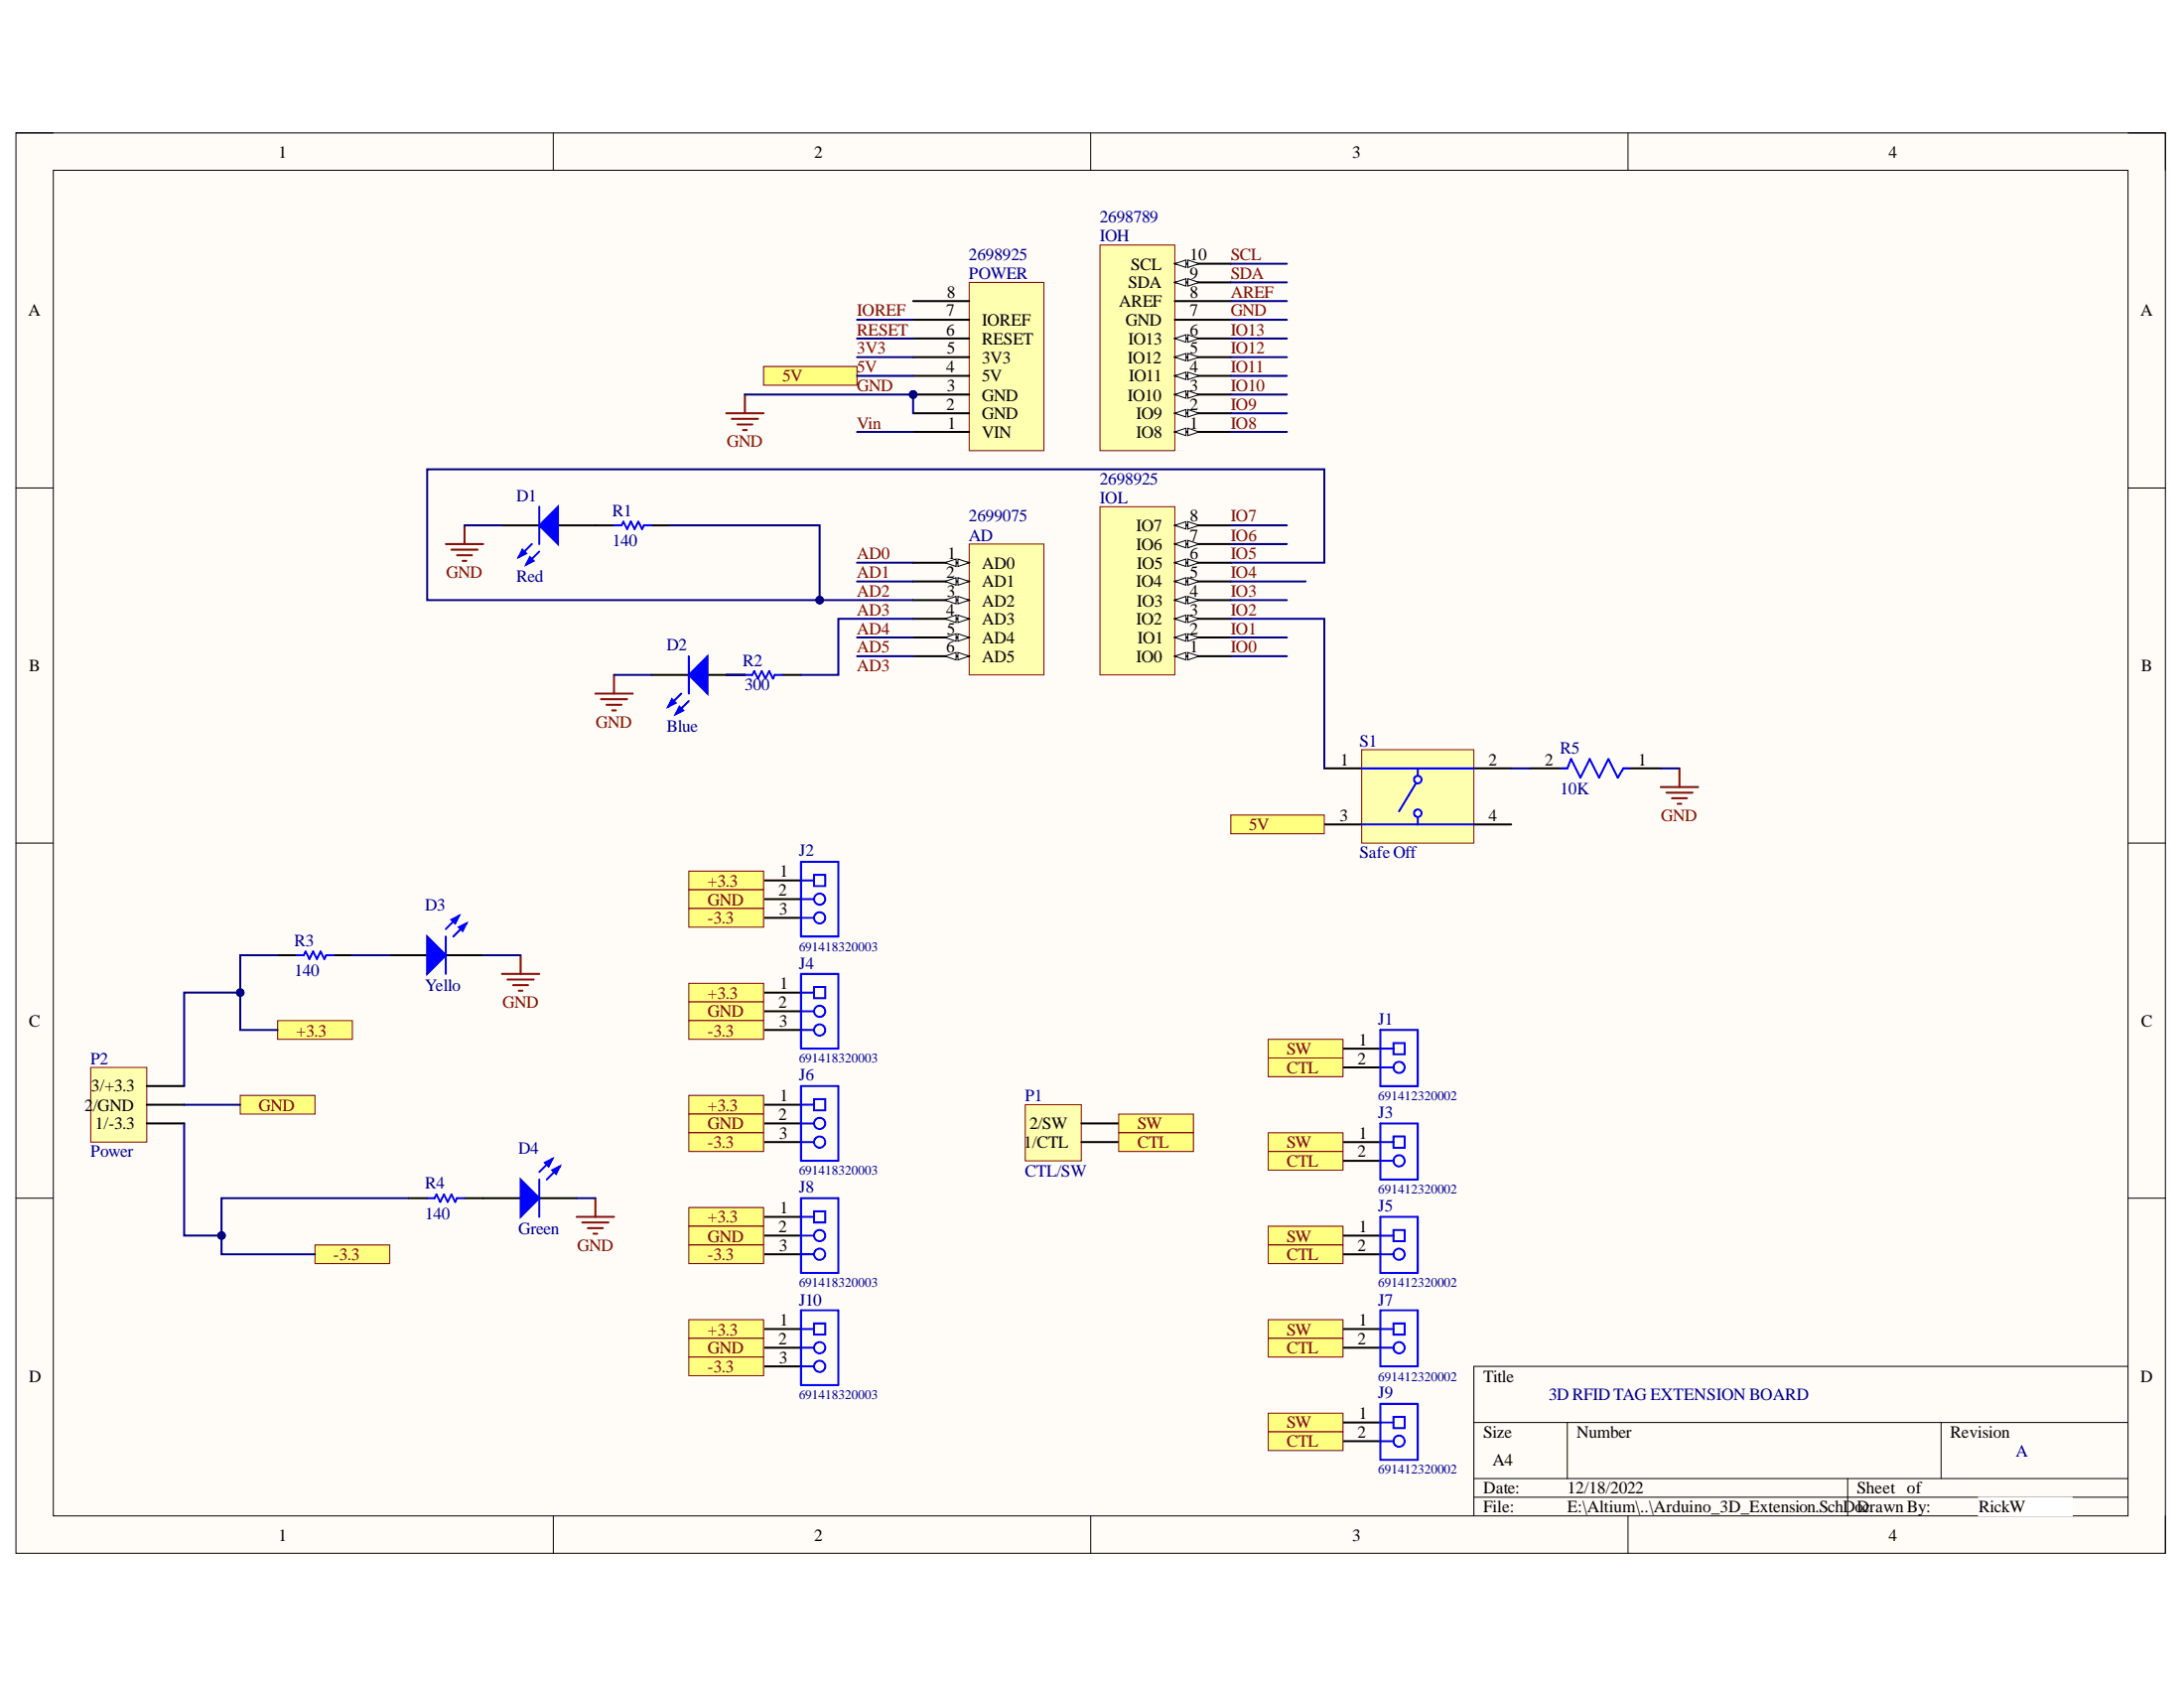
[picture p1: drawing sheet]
<svg xmlns="http://www.w3.org/2000/svg" width="279mm" height="216mm" viewBox="0 0 279 216" stroke-linecap="round" stroke-linejoin="round" font-family="sans-serif">
<path d="M2 17h275v181.7h-275z" fill-rule="evenodd" fill="#fffcf8"/>
<path d="M2 17h275v181.7h-275z" fill="none" stroke="#000" stroke-width=".13"/>
<path d="M6.8 21.8h265.4v172.1h-265.4z" fill-rule="evenodd" fill="#fffcf8"/>
<g fill="none" stroke="#000" stroke-width=".13">
<path d="M2 17h4.8M70.8 17v4.8M139.5 17v4.8M208.3 17v4.8M272.2 17h4.8v4.8M6.8 21.8h265.4v172.1h-265.4zM2 62.4h4.8M272.2 62.4h4.8M2 107.8h4.8M272.2 107.8h4.8M2 153.3h4.8M272.2 153.3h4.8"/>
<path d="M272.2 174.8h-83.7v19.1M70.8 193.9v4.8M139.5 193.9v4.8M188.5 181.9h83.7M188.5 189.1h83.7M188.5 191.5h83.7M200.5 181.9v7.2M208.3 193.9v4.8M236.4 189.1v4.8M248.3 181.9v7.2M277 193.9v4.8"/>
</g>
<path d="M124 69.6h9.6v16.7h-9.6z" fill-rule="evenodd" fill="#ffffb0"/>
<path d="M124 69.6h9.6v16.7h-9.6z" fill="none" stroke="#800000" stroke-width=".13"/>
<path d="M116.8 72h7.2" fill="none" stroke="#000" stroke-width=".25"/>
<path d="M122.6 71.5l1.4 .5-1.4 .5z" fill="#f8fcff"/>
<path d="M122.6 71.5l1.4 .5-1.4 .5z" fill="none" stroke="#000" stroke-width=".13"/>
<path d="M120.9 72l1.4-.5v1z" fill="#f8fcff"/>
<path d="M120.9 72l1.4-.5v1z" fill="none" stroke="#000" stroke-width=".13"/>
<path d="M116.8 74.4h7.2M116.8 76.8h7.2M116.8 79.1h7.2M116.8 81.5h7.2" fill="none" stroke="#000" stroke-width=".25"/>
<path d="M122.6 81.1l1.4 .4-1.4 .5z" fill="#f8fcff"/>
<path d="M122.6 81.1l1.4 .4-1.4 .5z" fill="none" stroke="#000" stroke-width=".13"/>
<path d="M120.9 81.5l1.4-.4v.9z" fill="#f8fcff"/>
<path d="M120.9 81.5l1.4-.4v.9z" fill="none" stroke="#000" stroke-width=".13"/>
<path d="M116.8 83.9h7.2" fill="none" stroke="#000" stroke-width=".25"/>
<path d="M122.6 83.5l1.4 .4-1.4 .5z" fill="#f8fcff"/>
<path d="M122.6 83.5l1.4 .4-1.4 .5z" fill="none" stroke="#000" stroke-width=".13"/>
<path d="M120.9 83.9l1.4-.4v.9z" fill="#f8fcff"/>
<path d="M120.9 83.9l1.4-.4v.9z" fill="none" stroke="#000" stroke-width=".13"/>
<circle cx="116.8" cy="50.5" r=".48" fill="#000080"/>
<circle cx="116.8" cy="50.5" r=".48" fill="none" stroke="#000080" stroke-width=".13"/>
<path d="M124 36.1h9.6v21.5h-9.6z" fill-rule="evenodd" fill="#ffffb0"/>
<path d="M124 36.1h9.6v21.5h-9.6z" fill="none" stroke="#800000" stroke-width=".13"/>
<path d="M116.8 55.2h7.2M116.8 52.9h7.2M116.8 50.5h7.2" fill="none" stroke="#000" stroke-width=".25"/>
<circle cx="116.8" cy="50.5" r=".48" fill="#000080"/>
<circle cx="116.8" cy="50.5" r=".48" fill="none" stroke="#000080" stroke-width=".13"/>
<path d="M116.8 38.5h7.2M116.8 48.1h7.2M116.8 45.7h7.2M116.8 43.3h7.2M116.8 40.9h7.2" fill="none" stroke="#000" stroke-width=".25"/>
<path d="M140.7 31.3h9.6v26.3h-9.6z" fill-rule="evenodd" fill="#ffffb0"/>
<path d="M140.7 31.3h9.6v26.3h-9.6z" fill="none" stroke="#800000" stroke-width=".13"/>
<path d="M150.3 55.2h7.2" fill="none" stroke="#000" stroke-width=".25"/>
<path d="M150.3 55.2l1.4-.4v.9z" fill="#f8fcff"/>
<path d="M150.3 55.2l1.4-.4v.9z" fill="none" stroke="#000" stroke-width=".13"/>
<path d="M152 54.8l1.4 .4-1.4 .5z" fill="#f8fcff"/>
<path d="M152 54.8l1.4 .4-1.4 .5z" fill="none" stroke="#000" stroke-width=".13"/>
<path d="M150.3 52.9h7.2" fill="none" stroke="#000" stroke-width=".25"/>
<path d="M150.3 52.9l1.4-.5v.9z" fill="#f8fcff"/>
<path d="M150.3 52.9l1.4-.5v.9z" fill="none" stroke="#000" stroke-width=".13"/>
<path d="M152 52.4l1.4 .5-1.4 .4z" fill="#f8fcff"/>
<path d="M152 52.4l1.4 .5-1.4 .4z" fill="none" stroke="#000" stroke-width=".13"/>
<path d="M150.3 50.5h7.2" fill="none" stroke="#000" stroke-width=".25"/>
<path d="M150.3 50.5l1.4-.5v.9z" fill="#f8fcff"/>
<path d="M150.3 50.5l1.4-.5v.9z" fill="none" stroke="#000" stroke-width=".13"/>
<path d="M152 50l1.4 .5-1.4 .4z" fill="#f8fcff"/>
<path d="M152 50l1.4 .5-1.4 .4z" fill="none" stroke="#000" stroke-width=".13"/>
<path d="M150.3 48.1h7.2" fill="none" stroke="#000" stroke-width=".25"/>
<path d="M150.3 48.1l1.4-.5v1z" fill="#f8fcff"/>
<path d="M150.3 48.1l1.4-.5v1z" fill="none" stroke="#000" stroke-width=".13"/>
<path d="M152 47.6l1.4 .5-1.4 .5z" fill="#f8fcff"/>
<path d="M152 47.6l1.4 .5-1.4 .5z" fill="none" stroke="#000" stroke-width=".13"/>
<path d="M150.3 45.7h7.2" fill="none" stroke="#000" stroke-width=".25"/>
<path d="M150.3 45.7l1.4-.5v1z" fill="#f8fcff"/>
<path d="M150.3 45.7l1.4-.5v1z" fill="none" stroke="#000" stroke-width=".13"/>
<path d="M152 45.2l1.4 .5-1.4 .5z" fill="#f8fcff"/>
<path d="M152 45.2l1.4 .5-1.4 .5z" fill="none" stroke="#000" stroke-width=".13"/>
<path d="M150.3 43.3h7.2" fill="none" stroke="#000" stroke-width=".25"/>
<path d="M150.3 43.3l1.4-.5v1z" fill="#f8fcff"/>
<path d="M150.3 43.3l1.4-.5v1z" fill="none" stroke="#000" stroke-width=".13"/>
<path d="M152 42.8l1.4 .5-1.4 .5z" fill="#f8fcff"/>
<path d="M152 42.8l1.4 .5-1.4 .5z" fill="none" stroke="#000" stroke-width=".13"/>
<path d="M150.3 38.5h7.2M150.3 36.1h7.2M150.3 40.9h7.2" fill="none" stroke="#000" stroke-width=".25"/>
<path d="M150.3 36.1l1.4-.5v1z" fill="#f8fcff"/>
<path d="M150.3 36.1l1.4-.5v1z" fill="none" stroke="#000" stroke-width=".13"/>
<path d="M152 35.6l1.4 .5-1.4 .5z" fill="#f8fcff"/>
<path d="M152 35.6l1.4 .5-1.4 .5z" fill="none" stroke="#000" stroke-width=".13"/>
<path d="M150.3 33.7h7.2" fill="none" stroke="#000" stroke-width=".25"/>
<path d="M150.3 33.7l1.4-.4v.9z" fill="#f8fcff"/>
<path d="M150.3 33.7l1.4-.4v.9z" fill="none" stroke="#000" stroke-width=".13"/>
<path d="M152 33.3l1.4 .4-1.4 .5z" fill="#f8fcff"/>
<path d="M152 33.3l1.4 .4-1.4 .5z" fill="none" stroke="#000" stroke-width=".13"/>
<path d="M140.7 64.8h9.6v21.5h-9.6z" fill-rule="evenodd" fill="#ffffb0"/>
<path d="M140.7 64.8h9.6v21.5h-9.6z" fill="none" stroke="#800000" stroke-width=".13"/>
<path d="M150.3 83.9h7.2" fill="none" stroke="#000" stroke-width=".25"/>
<path d="M150.3 83.9l1.4-.4v.9z" fill="#f8fcff"/>
<path d="M150.3 83.9l1.4-.4v.9z" fill="none" stroke="#000" stroke-width=".13"/>
<path d="M152 83.5l1.4 .4-1.4 .5z" fill="#f8fcff"/>
<path d="M152 83.5l1.4 .4-1.4 .5z" fill="none" stroke="#000" stroke-width=".13"/>
<path d="M150.3 79.1h7.2" fill="none" stroke="#000" stroke-width=".25"/>
<path d="M150.3 79.1l1.4-.4v.9z" fill="#f8fcff"/>
<path d="M150.3 79.1l1.4-.4v.9z" fill="none" stroke="#000" stroke-width=".13"/>
<path d="M152 78.7l1.4 .4-1.4 .5z" fill="#f8fcff"/>
<path d="M152 78.7l1.4 .4-1.4 .5z" fill="none" stroke="#000" stroke-width=".13"/>
<path d="M150.3 76.8h7.2" fill="none" stroke="#000" stroke-width=".25"/>
<path d="M150.3 76.8l1.4-.5v.9z" fill="#f8fcff"/>
<path d="M150.3 76.8l1.4-.5v.9z" fill="none" stroke="#000" stroke-width=".13"/>
<path d="M152 76.3l1.4 .5-1.4 .4z" fill="#f8fcff"/>
<path d="M152 76.3l1.4 .5-1.4 .4z" fill="none" stroke="#000" stroke-width=".13"/>
<path d="M150.3 74.4h7.2" fill="none" stroke="#000" stroke-width=".25"/>
<path d="M150.3 74.4l1.4-.5v.9z" fill="#f8fcff"/>
<path d="M150.3 74.4l1.4-.5v.9z" fill="none" stroke="#000" stroke-width=".13"/>
<path d="M152 73.9l1.4 .5-1.4 .4z" fill="#f8fcff"/>
<path d="M152 73.9l1.4 .5-1.4 .4z" fill="none" stroke="#000" stroke-width=".13"/>
<path d="M150.3 72h7.2" fill="none" stroke="#000" stroke-width=".25"/>
<path d="M150.3 72l1.4-.5v1z" fill="#f8fcff"/>
<path d="M150.3 72l1.4-.5v1z" fill="none" stroke="#000" stroke-width=".13"/>
<path d="M152 71.5l1.4 .5-1.4 .5z" fill="#f8fcff"/>
<path d="M152 71.5l1.4 .5-1.4 .5z" fill="none" stroke="#000" stroke-width=".13"/>
<path d="M150.3 69.6h7.2" fill="none" stroke="#000" stroke-width=".25"/>
<path d="M150.3 69.6l1.4-.5v1z" fill="#f8fcff"/>
<path d="M150.3 69.6l1.4-.5v1z" fill="none" stroke="#000" stroke-width=".13"/>
<path d="M152 69.1l1.4 .5-1.4 .5z" fill="#f8fcff"/>
<path d="M152 69.1l1.4 .5-1.4 .5z" fill="none" stroke="#000" stroke-width=".13"/>
<path d="M150.3 67.2h7.2" fill="none" stroke="#000" stroke-width=".25"/>
<path d="M150.3 67.2l1.4-.5v1z" fill="#f8fcff"/>
<path d="M150.3 67.2l1.4-.5v1z" fill="none" stroke="#000" stroke-width=".13"/>
<path d="M152 66.7l1.4 .5-1.4 .5z" fill="#f8fcff"/>
<path d="M152 66.7l1.4 .5-1.4 .5z" fill="none" stroke="#000" stroke-width=".13"/>
<path d="M150.3 81.5h7.2" fill="none" stroke="#000" stroke-width=".25"/>
<path d="M150.3 81.5l1.4-.4v.9z" fill="#f8fcff"/>
<path d="M150.3 81.5l1.4-.4v.9z" fill="none" stroke="#000" stroke-width=".13"/>
<path d="M152 81.1l1.4 .4-1.4 .5z" fill="#f8fcff"/>
<path d="M152 81.1l1.4 .4-1.4 .5z" fill="none" stroke="#000" stroke-width=".13"/>
<path d="M92.9 52.9h4.8M93.6 53.6h3.4M94.3 54.3h1.9M95.1 55h.4M95.3 50.5v2.4M76.2 88.7h4.7M76.9 89.4h3.3M77.6 90.1h1.9M78.3 90.9h.5M78.6 86.3v2.4" fill="none" stroke="#800000" stroke-width=".25"/>
<path d="M83.3 86.3h4.8M90.5 86.3h4.8" fill="none" stroke="#000" stroke-width=".25"/>
<path d="M88.1 86.3l2.4-2.4v4.8z" fill="#00f"/>
<path d="M87.2 88.7l-1.7 1.7M88.1 86.3l2.4-2.4v4.8z" fill="none" stroke="#00f" stroke-width=".25"/>
<path d="M86 89.4l.4 .5-.9 .5z" fill="#00f"/>
<path d="M86 89.4l.4 .5-.9 .5zM88.1 83.9v4.8M88.1 89.7l-1.7 1.6" fill="none" stroke="#00f" stroke-width=".25"/>
<path d="M86.9 90.4l.5 .5-1 .4z" fill="#00f"/>
<g fill="none" stroke="#00f" stroke-width=".25">
<path d="M86.9 90.4l.5 .5-1 .4zM95.3 86.3h.9l.3-.5 .5 1 .4-1 .5 1 .5-1 .5 1 .2-.5h1M102.5 115h1.6M102.5 117.4h1.6M102.5 110.2h4.8v9.6h-4.8zM102.5 112.6h1.6M104.1 111.9h1.5v1.4h-1.5zM176.6 136.5h1.7M176.6 131.7h4.8v7.2h-4.8zM176.6 134.1h1.7M178.3 133.4h1.4v1.4h-1.4z"/>
<circle cx="104.9" cy="115" r=".72"/>
<circle cx="104.9" cy="117.4" r=".72"/>
<circle cx="179" cy="136.5" r=".71"/>
</g>
<path d="M92.9 86.3h2.4M100.1 86.3h2.4M169.4 98.3h4.8M188.5 98.3h4.8M97.7 112.6h4.8M97.7 115h4.8M97.7 117.4h4.8M169.4 105.4h4.8M188.5 105.4h4.8M171.8 136.5h4.8M171.8 134.1h4.8" fill="none" stroke="#000" stroke-width=".25"/>
<path d="M174.2 95.9h14.3v11.9h-14.3z" fill-rule="evenodd" fill="#ffffb0"/>
<path d="M174.2 95.9h14.3v11.9h-14.3z" fill="none" stroke="#800000" stroke-width=".13"/>
<path d="M174.2 98.3h14.3M174.2 105.4h14.3M181.4 104.5v.9" fill="none" stroke="#00f" stroke-width=".25"/>
<circle cx="181.4" cy="104" r=".48" fill="#fff"/>
<circle cx="181.4" cy="104" r=".48" fill="none" stroke="#00f" stroke-width=".25"/>
<circle cx="181.4" cy="99.7" r=".48" fill="#fff"/>
<g fill="none" stroke="#00f" stroke-width=".25">
<path d="M181.4 98.3v.9M199.8 98.3h.7l.5-1.2 1.2 2.4 1.2-2.4 1.2 2.4 1.2-2.4 1.2 2.4 .7-1.2h.7M181.1 100.2l-2.1 3.6"/>
<circle cx="181.4" cy="99.7" r=".48"/>
</g>
<path d="M195.7 98.3h4.8M207.7 98.3h4.8" fill="none" stroke="#000" stroke-width=".25"/>
<path d="M131.2 141.3h7.1v7.2h-7.1z" fill-rule="evenodd" fill="#ffffb0"/>
<path d="M131.2 141.3h7.1v7.2h-7.1z" fill="none" stroke="#800000" stroke-width=".13"/>
<path d="M138.3 146.1h4.8M138.3 143.7h4.8" fill="none" stroke="#000" stroke-width=".25"/>
<path d="M11.6 136.5h7.2v9.6h-7.2z" fill-rule="evenodd" fill="#ffffb0"/>
<path d="M11.6 136.5h7.2v9.6h-7.2z" fill="none" stroke="#800000" stroke-width=".13"/>
<path d="M18.8 138.9h4.8M49.9 122.2h4.7M57 122.2h4.8M18.8 143.7h4.8M18.8 141.3h4.8" fill="none" stroke="#000" stroke-width=".25"/>
<path d="M54.6 119.8l2.4 2.4-2.4 2.4z" fill="#00f"/>
<path d="M54.6 119.8l2.4 2.4-2.4 2.4zM59.7 118.1l-1.7 1.7" fill="none" stroke="#00f" stroke-width=".25"/>
<path d="M58.7 118.6l1-.5-.5 1z" fill="#00f"/>
<path d="M57 119.8v4.8M58.7 118.6l1-.5-.5 1zM58.7 117.2l-1.7 1.6" fill="none" stroke="#00f" stroke-width=".25"/>
<path d="M57.8 117.6l.9-.4-.5 .9z" fill="#00f"/>
<path d="M57.8 117.6l.9-.4-.5 .9z" fill="none" stroke="#00f" stroke-width=".25"/>
<path d="M61.8 153.3h4.8M69 153.3h4.8" fill="none" stroke="#000" stroke-width=".25"/>
<path d="M66.6 150.9l2.4 2.4-2.4 2.3z" fill="#00f"/>
<path d="M66.6 150.9l2.4 2.4-2.4 2.3zM71.6 149.2l-1.7 1.7" fill="none" stroke="#00f" stroke-width=".25"/>
<path d="M70.7 149.7l.9-.5-.5 .9z" fill="#00f"/>
<path d="M69 150.9v4.7M70.7 149.7l.9-.5-.5 .9zM70.7 148.2l-1.7 1.7" fill="none" stroke="#00f" stroke-width=".25"/>
<path d="M69.7 148.7l1-.5-.5 1z" fill="#00f"/>
<path d="M69.7 148.7l1-.5-.5 1z" fill="none" stroke="#00f" stroke-width=".25"/>
<path d="M214.8 98.3v2.4M212.5 100.7h4.7M213.2 101.4h3.3M213.9 102.1h1.9M214.6 102.8h.5" fill="none" stroke="#800000" stroke-width=".25"/>
<path d="M157.5 104.2h11.9v2.4h-11.9z" fill-rule="evenodd" fill="#ffff80"/>
<path d="M157.5 104.2h11.9v2.4h-11.9z" fill="none" stroke="#800000" stroke-width=".13"/>
<path d="M97.7 46.9h11.9v2.4h-11.9z" fill-rule="evenodd" fill="#ffff80"/>
<path d="M97.7 46.9h11.9v2.4h-11.9z" fill="none" stroke="#800000" stroke-width=".13"/>
<g fill="none" stroke="#000" stroke-width=".25">
<path d="M35.5 122.2h2.4M42.7 122.2h2.4M97.7 127h4.8M97.7 129.3h4.8M97.7 131.7h4.8M52.3 153.3h2.3M59.4 153.3h2.4M97.7 141.3h4.8M97.7 143.7h4.8M97.7 146.1h4.8M97.7 155.6h4.8M97.7 158h4.8"/>
<path d="M97.7 160.4h4.8M97.7 170h4.8M97.7 172.4h4.8M97.7 174.8h4.8"/>
</g>
<g fill="none" stroke="#00f" stroke-width=".25">
<path d="M37.9 122.2h1l.2-.5 .5 1 .5-1 .4 1 .5-1 .5 1 .2-.5h1M102.5 129.3h1.6M102.5 131.7h1.6M102.5 124.6h4.8v9.5h-4.8zM102.5 138.9h4.8v9.6h-4.8zM102.5 127h1.6M104.1 126.2h1.5v1.5h-1.5zM54.6 153.3h1l.2-.5 .5 .9 .5-.9 .5 .9 .5-.9 .4 .9 .3-.4h.9M102.5 153.3h4.8v9.5h-4.8zM102.5 143.7h1.6M102.5 146.1h1.6M102.5 141.3h1.6"/>
<path d="M102.5 158h1.6M102.5 155.6h1.6M104.1 140.6h1.5v1.4h-1.5zM104.1 154.9h1.5v1.5h-1.5zM102.5 160.4h1.6M102.5 172.4h1.6M102.5 170h1.6M102.5 167.6h4.8v9.6h-4.8zM102.5 174.8h1.6M104.1 169.3h1.5v1.4h-1.5z"/>
<circle cx="104.9" cy="129.3" r=".72"/>
<circle cx="104.9" cy="131.7" r=".72"/>
<circle cx="104.9" cy="146.1" r=".72"/>
<circle cx="104.9" cy="143.7" r=".72"/>
<circle cx="104.9" cy="158" r=".72"/>
<circle cx="104.9" cy="160.4" r=".72"/>
<circle cx="104.9" cy="174.8" r=".72"/>
<circle cx="104.9" cy="172.4" r=".72"/>
</g>
<path d="M64.2 124.6h4.8M64.9 125.3h3.4M65.6 126h2M66.4 126.7h.4M66.6 122.2v2.4M73.8 155.6h4.8M74.5 156.4h3.3M75.2 157.1h1.9M75.9 157.8h.5M76.2 153.3v2.3" fill="none" stroke="#800000" stroke-width=".25"/>
<path d="M35.5 130.5h9.6v2.4h-9.6z" fill-rule="evenodd" fill="#ffff80"/>
<path d="M35.5 130.5h9.6v2.4h-9.6z" fill="none" stroke="#800000" stroke-width=".13"/>
<path d="M30.7 140.1h9.6v2.4h-9.6z" fill-rule="evenodd" fill="#ffff80"/>
<path d="M30.7 140.1h9.6v2.4h-9.6z" fill="none" stroke="#800000" stroke-width=".13"/>
<path d="M40.3 159.2h9.6v2.4h-9.6z" fill-rule="evenodd" fill="#ffff80"/>
<path d="M40.3 159.2h9.6v2.4h-9.6z" fill="none" stroke="#800000" stroke-width=".13"/>
<path d="M88.1 111.4h9.6v2.4h-9.6z" fill-rule="evenodd" fill="#ffff80"/>
<path d="M88.1 111.4h9.6v2.4h-9.6z" fill="none" stroke="#800000" stroke-width=".13"/>
<path d="M88.1 125.8h9.6v2.4h-9.6z" fill-rule="evenodd" fill="#ffff80"/>
<path d="M88.1 125.8h9.6v2.4h-9.6z" fill="none" stroke="#800000" stroke-width=".13"/>
<path d="M88.1 140.1h9.6v2.4h-9.6z" fill-rule="evenodd" fill="#ffff80"/>
<path d="M88.1 140.1h9.6v2.4h-9.6z" fill="none" stroke="#800000" stroke-width=".13"/>
<path d="M88.1 154.4h9.6v2.4h-9.6z" fill-rule="evenodd" fill="#ffff80"/>
<path d="M88.1 154.4h9.6v2.4h-9.6z" fill="none" stroke="#800000" stroke-width=".13"/>
<path d="M88.1 168.8h9.6v2.4h-9.6z" fill-rule="evenodd" fill="#ffff80"/>
<path d="M88.1 168.8h9.6v2.4h-9.6z" fill="none" stroke="#800000" stroke-width=".13"/>
<path d="M88.1 113.8h9.6v2.4h-9.6z" fill-rule="evenodd" fill="#ffff80"/>
<path d="M88.1 113.8h9.6v2.4h-9.6z" fill="none" stroke="#800000" stroke-width=".13"/>
<path d="M88.1 128.2h9.6v2.3h-9.6z" fill-rule="evenodd" fill="#ffff80"/>
<path d="M88.1 128.2h9.6v2.3h-9.6z" fill="none" stroke="#800000" stroke-width=".13"/>
<path d="M88.1 142.5h9.6v2.4h-9.6z" fill-rule="evenodd" fill="#ffff80"/>
<path d="M88.1 142.5h9.6v2.4h-9.6z" fill="none" stroke="#800000" stroke-width=".13"/>
<path d="M88.1 156.8h9.6v2.4h-9.6z" fill-rule="evenodd" fill="#ffff80"/>
<path d="M88.1 156.8h9.6v2.4h-9.6z" fill="none" stroke="#800000" stroke-width=".13"/>
<path d="M88.1 171.2h9.6v2.4h-9.6z" fill-rule="evenodd" fill="#ffff80"/>
<path d="M88.1 171.2h9.6v2.4h-9.6z" fill="none" stroke="#800000" stroke-width=".13"/>
<path d="M88.1 116.2h9.6v2.4h-9.6z" fill-rule="evenodd" fill="#ffff80"/>
<path d="M88.1 116.2h9.6v2.4h-9.6z" fill="none" stroke="#800000" stroke-width=".13"/>
<path d="M88.1 130.5h9.6v2.4h-9.6z" fill-rule="evenodd" fill="#ffff80"/>
<path d="M88.1 130.5h9.6v2.4h-9.6z" fill="none" stroke="#800000" stroke-width=".13"/>
<path d="M88.1 144.9h9.6v2.4h-9.6z" fill-rule="evenodd" fill="#ffff80"/>
<path d="M88.1 144.9h9.6v2.4h-9.6z" fill="none" stroke="#800000" stroke-width=".13"/>
<path d="M88.1 159.2h9.6v2.4h-9.6z" fill-rule="evenodd" fill="#ffff80"/>
<path d="M88.1 159.2h9.6v2.4h-9.6z" fill="none" stroke="#800000" stroke-width=".13"/>
<path d="M88.1 173.6h9.6v2.4h-9.6z" fill-rule="evenodd" fill="#ffff80"/>
<path d="M88.1 173.6h9.6v2.4h-9.6z" fill="none" stroke="#800000" stroke-width=".13"/>
<path d="M143.1 142.5h9.6v2.4h-9.6z" fill-rule="evenodd" fill="#ffff80"/>
<path d="M143.1 142.5h9.6v2.4h-9.6z" fill="none" stroke="#800000" stroke-width=".13"/>
<path d="M143.1 144.9h9.6v2.4h-9.6z" fill-rule="evenodd" fill="#ffff80"/>
<path d="M143.1 144.9h9.6v2.4h-9.6z" fill="none" stroke="#800000" stroke-width=".13"/>
<g fill="none" stroke="#00f" stroke-width=".25">
<path d="M176.6 148.5h1.7M176.6 143.7h4.8v7.2h-4.8zM176.6 155.6h4.8v7.2h-4.8zM176.6 146.1h1.7M176.6 158h1.7M178.3 145.4h1.4v1.4h-1.4zM178.3 157.3h1.4v1.4h-1.4zM176.6 167.6h4.8v7.2h-4.8zM176.6 179.6h4.8v7.1h-4.8zM176.6 160.4h1.7M176.6 172.4h1.7M176.6 170h1.7"/>
<path d="M178.3 169.3h1.4v1.4h-1.4zM176.6 184.3h1.7M176.6 181.9h1.7M178.3 181.2h1.4v1.5h-1.4z"/>
<circle cx="179" cy="148.5" r=".72"/>
<circle cx="179" cy="160.4" r=".71"/>
<circle cx="179" cy="172.4" r=".72"/>
<circle cx="179" cy="184.3" r=".72"/>
</g>
<path d="M171.8 148.5h4.8M171.8 146.1h4.8M171.8 158h4.8M171.8 160.4h4.8M171.8 172.4h4.8M171.8 170h4.8M171.8 184.3h4.8M171.8 181.9h4.8" fill="none" stroke="#000" stroke-width=".25"/>
<path d="M162.2 132.9h9.6v2.4h-9.6z" fill-rule="evenodd" fill="#ffff80"/>
<path d="M162.2 132.9h9.6v2.4h-9.6z" fill="none" stroke="#800000" stroke-width=".13"/>
<path d="M162.2 144.9h9.6v2.4h-9.6z" fill-rule="evenodd" fill="#ffff80"/>
<path d="M162.2 144.9h9.6v2.4h-9.6z" fill="none" stroke="#800000" stroke-width=".13"/>
<path d="M162.2 156.8h9.6v2.4h-9.6z" fill-rule="evenodd" fill="#ffff80"/>
<path d="M162.2 156.8h9.6v2.4h-9.6z" fill="none" stroke="#800000" stroke-width=".13"/>
<path d="M162.2 168.8h9.6v2.4h-9.6z" fill-rule="evenodd" fill="#ffff80"/>
<path d="M162.2 168.8h9.6v2.4h-9.6z" fill="none" stroke="#800000" stroke-width=".13"/>
<path d="M162.3 180.7h9.5v2.4h-9.5z" fill-rule="evenodd" fill="#ffff80"/>
<path d="M162.3 180.7h9.5v2.4h-9.5z" fill="none" stroke="#800000" stroke-width=".13"/>
<path d="M162.2 135.3h9.6v2.4h-9.6z" fill-rule="evenodd" fill="#ffff80"/>
<path d="M162.2 135.3h9.6v2.4h-9.6z" fill="none" stroke="#800000" stroke-width=".13"/>
<path d="M162.2 147.3h9.6v2.4h-9.6z" fill-rule="evenodd" fill="#ffff80"/>
<path d="M162.2 147.3h9.6v2.4h-9.6z" fill="none" stroke="#800000" stroke-width=".13"/>
<path d="M162.2 159.2h9.6v2.4h-9.6z" fill-rule="evenodd" fill="#ffff80"/>
<path d="M162.2 159.2h9.6v2.4h-9.6z" fill="none" stroke="#800000" stroke-width=".13"/>
<path d="M162.3 171.2h9.5v2.4h-9.5z" fill-rule="evenodd" fill="#ffff80"/>
<path d="M162.3 171.2h9.5v2.4h-9.5z" fill="none" stroke="#800000" stroke-width=".13"/>
<path d="M162.3 183.1h9.5v2.4h-9.5z" fill-rule="evenodd" fill="#ffff80"/>
<path d="M162.3 183.1h9.5v2.4h-9.5z" fill="none" stroke="#800000" stroke-width=".13"/>
<path d="M64.2 67.2h4.8M71.4 67.2h4.8" fill="none" stroke="#000" stroke-width=".25"/>
<path d="M69 67.2l2.4-2.4v4.8z" fill="#00f"/>
<path d="M68 69.6l-1.6 1.7M69 67.2l2.4-2.4v4.8z" fill="none" stroke="#00f" stroke-width=".25"/>
<path d="M66.8 70.3l.5 .5-.9 .5z" fill="#00f"/>
<path d="M66.8 70.3l.5 .5-.9 .5zM69 64.8v4.8M69 70.5l-1.7 1.7" fill="none" stroke="#00f" stroke-width=".25"/>
<path d="M67.8 71.3l.5 .4-1 .5z" fill="#00f"/>
<path d="M67.8 71.3l.5 .4-1 .5zM78.6 67.2h.9l.3-.5 .4 1 .5-1 .5 1 .5-1 .4 1 .3-.5h.9" fill="none" stroke="#00f" stroke-width=".25"/>
<path d="M76.2 67.2h2.4M83.3 67.2h2.4" fill="none" stroke="#000" stroke-width=".25"/>
<path d="M57 69.6h4.8M57.8 70.3h3.3M58.5 71h1.9M59.2 71.7h.5M59.4 67.2v2.4" fill="none" stroke="#800000" stroke-width=".25"/>
<g fill="none" stroke="#000080" stroke-width=".25">
<path d="M157.5 38.5h7.1M157.5 36.1h7.1M157.5 33.7h7.1M95.3 50.5h21.5v2.4M109.6 40.9h7.2M109.6 55.2h7.2M109.6 48.1h7.2M109.6 45.7h7.2M109.6 43.3h7.2M157.5 40.9h7.1M157.5 55.2h7.1M157.5 48.1h7.1"/>
<path d="M157.5 45.7h7.1M157.5 43.3h7.1M157.5 52.9h7.1M157.5 50.5h7.1M109.6 72h7.2M109.6 74.4h7.2M157.5 76.8h7.1M157.5 69.6h7.1M157.5 67.2h7.1M109.6 83.9h7.2M109.6 81.5h7.2M157.5 83.9h7.1"/>
<path d="M157.5 81.5h7.1"/>
</g>
<circle cx="116.8" cy="50.5" r=".48" fill="#000080"/>
<circle cx="116.8" cy="50.5" r=".48" fill="none" stroke="#000080" stroke-width=".13"/>
<path d="M157.5 79.1h11.9v19.2M157.5 74.4h9.5M78.6 86.3h4.7M193.3 98.3h2.4M212.5 98.3h2.3M30.7 127h-7.1v11.9M45.1 122.2h4.8M61.8 122.2h4.8M23.6 141.3h7.1M73.8 153.3h2.4" fill="none" stroke="#000080" stroke-width=".25"/>
<circle cx="30.7" cy="127" r=".48" fill="#000080"/>
<circle cx="30.7" cy="127" r=".48" fill="none" stroke="#000080" stroke-width=".13"/>
<path d="M35.5 122.2h-4.8v9.5h4.8" fill="none" stroke="#000080" stroke-width=".25"/>
<circle cx="30.7" cy="127" r=".48" fill="#000080"/>
<circle cx="30.7" cy="127" r=".48" fill="none" stroke="#000080" stroke-width=".13"/>
<path d="M23.6 143.7v14.3h4.7" fill="none" stroke="#000080" stroke-width=".25"/>
<circle cx="28.3" cy="158" r=".48" fill="#000080"/>
<circle cx="28.3" cy="158" r=".48" fill="none" stroke="#000080" stroke-width=".13"/>
<path d="M52.3 153.3h-24v7.1h12" fill="none" stroke="#000080" stroke-width=".25"/>
<circle cx="28.3" cy="158" r=".48" fill="#000080"/>
<circle cx="28.3" cy="158" r=".48" fill="none" stroke="#000080" stroke-width=".13"/>
<path d="M59.4 67.2h4.8M85.7 67.2h19.2v9.6h11.9" fill="none" stroke="#000080" stroke-width=".25"/>
<circle cx="104.9" cy="76.8" r=".48" fill="#000080"/>
<circle cx="104.9" cy="76.8" r=".48" fill="none" stroke="#000080" stroke-width=".13"/>
<path d="M116.8 79.1h-9.5v7.2h-4.8M157.5 72h11.9v-12h-114.8v16.8h50.3M92.9 86.3h2.4" fill="none" stroke="#000080" stroke-width=".25"/>
<circle cx="104.9" cy="76.8" r=".48" fill="#000080"/>
<circle cx="104.9" cy="76.8" r=".48" fill="none" stroke="#000080" stroke-width=".13"/>
<path d="M253.1 191.5h12v2.4h-12z" fill-rule="evenodd" fill="#fff"/>
<path d="M253.1 191.5h12v2.4h-12z" fill="none" stroke="#fff" stroke-width=".13"/>
<g font-size="2.2">
<text x="35.6" y="20.1">1</text>
<text x="104.1" y="20.1">2</text>
<text x="173" y="20.1">3</text>
<text x="241.6" y="20.1">4</text>
<text x="144.7" y="34.5">SCL</text>
<text x="152.2" y="35.7">9</text>
<text x="152.2" y="33.3">10</text>
<text x="3.6" y="40.4">A</text>
<text x="121.1" y="40.4">7</text>
<text x="121.1" y="38.1">8</text>
<text x="125.6" y="41.7">IOREF</text>
<text x="143.1" y="39.2">AREF</text>
<text x="144" y="41.7">GND</text>
<text x="144.3" y="36.9">SDA</text>
<text x="152.2" y="40.4">7</text>
<text x="152.2" y="38.1">8</text>
<text x="273.8" y="40.4">A</text>
<text x="121.1" y="47.6">4</text>
<text x="121.1" y="42.9">6</text>
<text x="121.1" y="45.2">5</text>
<text x="125.6" y="46.4">3V3</text>
<text x="125.6" y="44.1">RESET</text>
<text x="144.2" y="46.4">IO12</text>
<text x="144.3" y="44.1">IO13</text>
<text x="152.2" y="47.6">4</text>
<text x="152.2" y="45.2">5</text>
<text x="152.2" y="42.9">6</text>
<text x="121.1" y="52.4">2</text>
<text x="121.1" y="50.1">3</text>
<text x="125.6" y="53.6">GND</text>
<text x="125.6" y="51.3">GND</text>
<text x="125.6" y="48.8">5V</text>
<text x="144.2" y="51.3">IO10</text>
<text x="144.4" y="48.8">IO11</text>
<text x="145.3" y="53.6">IO9</text>
<text x="152.2" y="52.4">2</text>
<text x="152.2" y="50.1">3</text>
<text x="121.2" y="54.8">1</text>
<text x="125.6" y="56">VIN</text>
<text x="145.3" y="56">IO8</text>
<text x="152.2" y="54.8">1</text>
<text x="121.2" y="71.6">1</text>
<text x="145.3" y="70.4">IO6</text>
<text x="145.3" y="68">IO7</text>
<text x="152.2" y="71.6">6</text>
<text x="152.2" y="69.2">7</text>
<text x="152.2" y="66.7">8</text>
<text x="121.1" y="73.9">2</text>
<text x="121.1" y="76.3">3</text>
<text x="125.6" y="72.7">AD0</text>
<text x="125.6" y="75.1">AD1</text>
<text x="125.6" y="77.6">AD2</text>
<text x="145.3" y="75.1">IO4</text>
<text x="145.4" y="77.6">IO3</text>
<text x="145.4" y="72.7">IO5</text>
<text x="152.2" y="76.3">4</text>
<text x="152.2" y="73.9">5</text>
<text x="121.1" y="78.7">4</text>
<text x="121.1" y="83.5">6</text>
<text x="121.1" y="81.1">5</text>
<text x="125.6" y="79.9">AD3</text>
<text x="125.6" y="82.3">AD4</text>
<text x="145.3" y="79.9">IO2</text>
<text x="145.5" y="82.3">IO1</text>
<text x="152.2" y="83.5">1</text>
<text x="152.2" y="78.7">3</text>
<text x="152.2" y="81.1">2</text>
<text x="3.7" y="85.8">B</text>
<text x="125.6" y="84.7">AD5</text>
<text x="145.3" y="84.7">IO0</text>
<text x="273.9" y="85.8">B</text>
<text x="171.5" y="97.9">1</text>
<text x="190.4" y="97.9">2</text>
<text x="197.6" y="97.9">2</text>
<text x="209.6" y="97.9">1</text>
<text x="171.4" y="105">3</text>
<text x="190.4" y="105">4</text>
<text x="99.7" y="112.1">1</text>
<text x="99.6" y="114.6">2</text>
<text x="99.7" y="117">3</text>
<text x="3.7" y="131.3">C</text>
<text x="99.6" y="128.9">2</text>
<text x="99.7" y="131.3">3</text>
<text x="99.7" y="126.5">1</text>
<text x="273.9" y="131.3">C</text>
<text x="173.7" y="136.1">2</text>
<text x="173.9" y="133.7">1</text>
<text x="10.8" y="142.1">2/GND</text>
<text x="11.7" y="139.6">3/+3.3</text>
<text x="99.6" y="143.3">2</text>
<text x="99.7" y="140.9">1</text>
<text x="12.2" y="144.5">1/-3.3</text>
<text x="99.7" y="145.6">3</text>
<text x="131" y="146.8">1/CTL</text>
<text x="131.7" y="144.5">2/SW</text>
<text x="173.7" y="148">2</text>
<text x="173.9" y="145.6">1</text>
<text x="99.7" y="155.2">1</text>
<text x="99.6" y="157.6">2</text>
<text x="99.7" y="160">3</text>
<text x="173.7" y="160">2</text>
<text x="173.9" y="157.6">1</text>
<text x="99.6" y="171.9">2</text>
<text x="99.7" y="169.6">1</text>
<text x="173.7" y="171.9">2</text>
<text x="173.9" y="169.6">1</text>
<text x="3.7" y="176.8">D</text>
<text x="99.7" y="174.3">3</text>
<text x="189.8" y="176.8">Title</text>
<text x="273.8" y="176.8">D</text>
<text x="173.7" y="183.9">2</text>
<text x="173.9" y="181.5">1</text>
<text x="189.8" y="183.9">Size</text>
<text x="201.7" y="183.9">Number</text>
<text x="249.5" y="183.9">Revision</text>
<text x="189.8" y="191.1">Date:</text>
<text x="190.9" y="187.5">A4</text>
<text x="200.5" y="191.1">12/18/2022</text>
<text x="237.6" y="191.1">Sheet of</text>
<text x="35.6" y="197.1">1</text>
<text x="104.1" y="197.1">2</text>
<text x="173" y="197.1">3</text>
<text x="189.8" y="193.4">File:</text>
<text x="200.5" y="193.4">E:\Altium\..\Arduino_3D_Extension.SchDoDrawn By:</text>
<text x="238.3" y="193.4">c</text>
<text x="241.6" y="197.1">4</text>
<text x="253.1" y="193.4">RickW</text>
</g>
<g font-size="2.2" fill="#000080">
<text x="140.7" y="28.5">2698789</text>
<text x="123.9" y="33.3">2698925</text>
<text x="123.9" y="35.7">POWER</text>
<text x="140.7" y="30.9">IOH</text>
<text x="66.1" y="64.1">D1</text>
<text x="140.7" y="62">2698925</text>
<text x="140.7" y="64.4">IOL</text>
<text x="78.3" y="66.1">R1</text>
<text x="78.3" y="69.9">140</text>
<text x="123.9" y="66.7">2699075</text>
<text x="123.9" y="69.2">AD</text>
<text x="66.1" y="74.4">Red</text>
<text x="85.3" y="83.2">D2</text>
<text x="95" y="85.2">R2</text>
<text x="95.3" y="88.3">300</text>
<text x="85.3" y="93.5">Blue</text>
<text x="173.9" y="95.5">S1</text>
<text x="199.6" y="96.4">R5</text>
<text x="199.6" y="101.7">10K</text>
<text x="102.2" y="109.5">J2</text>
<text x="173.9" y="109.8">Safe Off</text>
<text x="54.4" y="116.5">D3</text>
<text x="37.6" y="121">R3</text>
<text x="37.6" y="124.8">140</text>
<text x="102.2" y="123.9">J4</text>
<text x="54.4" y="126.8">Yello</text>
<text x="176.3" y="131.1">J1</text>
<text x="11.6" y="136.1">P2</text>
<text x="102.2" y="138.2">J6</text>
<text x="131.1" y="140.9">P1</text>
<text x="176.3" y="143">J3</text>
<text x="11.6" y="148">Power</text>
<text x="66.3" y="147.6">D4</text>
<text x="54.4" y="152.1">R4</text>
<text x="54.4" y="156">140</text>
<text x="102.2" y="152.6">J8</text>
<text x="131.1" y="150.5">CTL/SW</text>
<text x="176.3" y="154.9">J5</text>
<text x="66.3" y="157.8">Green</text>
<text x="102.2" y="167">J10</text>
<text x="176.3" y="167">J7</text>
<text x="176.3" y="178.9">J9</text>
<text x="198.1" y="179.1">3D RFIDTAG EXTENSION BOARD</text>
<text x="257.9" y="186.3">A</text>
</g>
<g font-size="2.2" fill="#800000">
<text x="157.4" y="35.7">SDA</text>
<text x="157.4" y="33.3">SCL</text>
<text x="109.6" y="40.4">IOREF</text>
<text x="157.4" y="40.4">GND</text>
<text x="157.4" y="38.1">AREF</text>
<text x="109.6" y="42.9">RESET</text>
<text x="109.6" y="45.2">3V3</text>
<text x="109.6" y="47.6">5V</text>
<text x="157.4" y="47.6">IO11</text>
<text x="157.4" y="45.2">IO12</text>
<text x="157.4" y="42.9">IO13</text>
<text x="100.1" y="48.8">5V</text>
<text x="109.6" y="50.1">GND</text>
<text x="157.4" y="52.4">IO9</text>
<text x="157.4" y="50.1">IO10</text>
<text x="93" y="57.2">GND</text>
<text x="109.6" y="54.8">Vin</text>
<text x="157.4" y="54.8">IO8</text>
<text x="109.6" y="71.6">AD0</text>
<text x="157.4" y="71.6">IO5</text>
<text x="157.4" y="69.2">IO6</text>
<text x="157.4" y="66.7">IO7</text>
<text x="57.1" y="73.9">GND</text>
<text x="109.6" y="73.9">AD1</text>
<text x="109.6" y="76.3">AD2</text>
<text x="157.4" y="76.3">IO3</text>
<text x="157.4" y="73.9">IO4</text>
<text x="109.6" y="81.1">AD4</text>
<text x="109.6" y="83.5">AD5</text>
<text x="109.6" y="78.7">AD3</text>
<text x="157.4" y="83.5">IO0</text>
<text x="157.4" y="81.1">IO1</text>
<text x="157.4" y="78.7">IO2</text>
<text x="109.6" y="85.8">AD3</text>
<text x="76.2" y="93">GND</text>
<text x="159.8" y="106.2">5V</text>
<text x="212.5" y="105">GND</text>
<text x="90.5" y="113.4">+3.3</text>
<text x="90.5" y="115.8">GND</text>
<text x="90.5" y="118.2">-3.3</text>
<text x="64.3" y="128.9">GND</text>
<text x="90.5" y="127.7">+3.3</text>
<text x="90.5" y="130.1">GND</text>
<text x="37.9" y="132.5">+3.3</text>
<text x="90.5" y="132.5">-3.3</text>
<text x="164.6" y="134.9">SW</text>
<text x="164.6" y="137.3">CTL</text>
<text x="33.1" y="142.1">GND</text>
<text x="90.5" y="142.1">+3.3</text>
<text x="90.5" y="144.5">GND</text>
<text x="90.5" y="146.8">-3.3</text>
<text x="145.5" y="144.5">SW</text>
<text x="145.5" y="146.8">CTL</text>
<text x="164.6" y="146.8">SW</text>
<text x="164.6" y="149.2">CTL</text>
<text x="42.6" y="161.2">-3.3</text>
<text x="73.9" y="160">GND</text>
<text x="90.5" y="156.4">+3.3</text>
<text x="90.5" y="158.8">GND</text>
<text x="90.5" y="161.2">-3.3</text>
<text x="164.6" y="158.8">SW</text>
<text x="164.6" y="161.2">CTL</text>
<text x="90.5" y="170.8">+3.3</text>
<text x="90.5" y="173.1">GND</text>
<text x="164.6" y="170.8">SW</text>
<text x="164.6" y="173.1">CTL</text>
<text x="90.5" y="175.5">-3.3</text>
<text x="164.6" y="182.7">SW</text>
<text x="164.6" y="185.1">CTL</text>
</g>
<g font-size="1.7" fill="#000080">
<text x="102.2" y="121.6">691418320003</text>
<text x="102.2" y="135.9">691418320003</text>
<text x="176.3" y="140.7">691412320002</text>
<text x="102.2" y="150.3">691418320003</text>
<text x="176.3" y="152.7">691412320002</text>
<text x="102.2" y="164.6">691418320003</text>
<text x="176.3" y="164.6">691412320002</text>
<text x="102.2" y="179">691418320003</text>
<text x="176.3" y="176.6">691412320002</text>
<text x="176.3" y="188.5">691412320002</text>
</g>
<g font-size="1.1">
<text x="116.4" y="74.5">PIAD02</text>
<text x="116.4" y="76.9">PIAD03</text>
<text x="116.4" y="79.4">PIAD04</text>
</g>
</svg>
